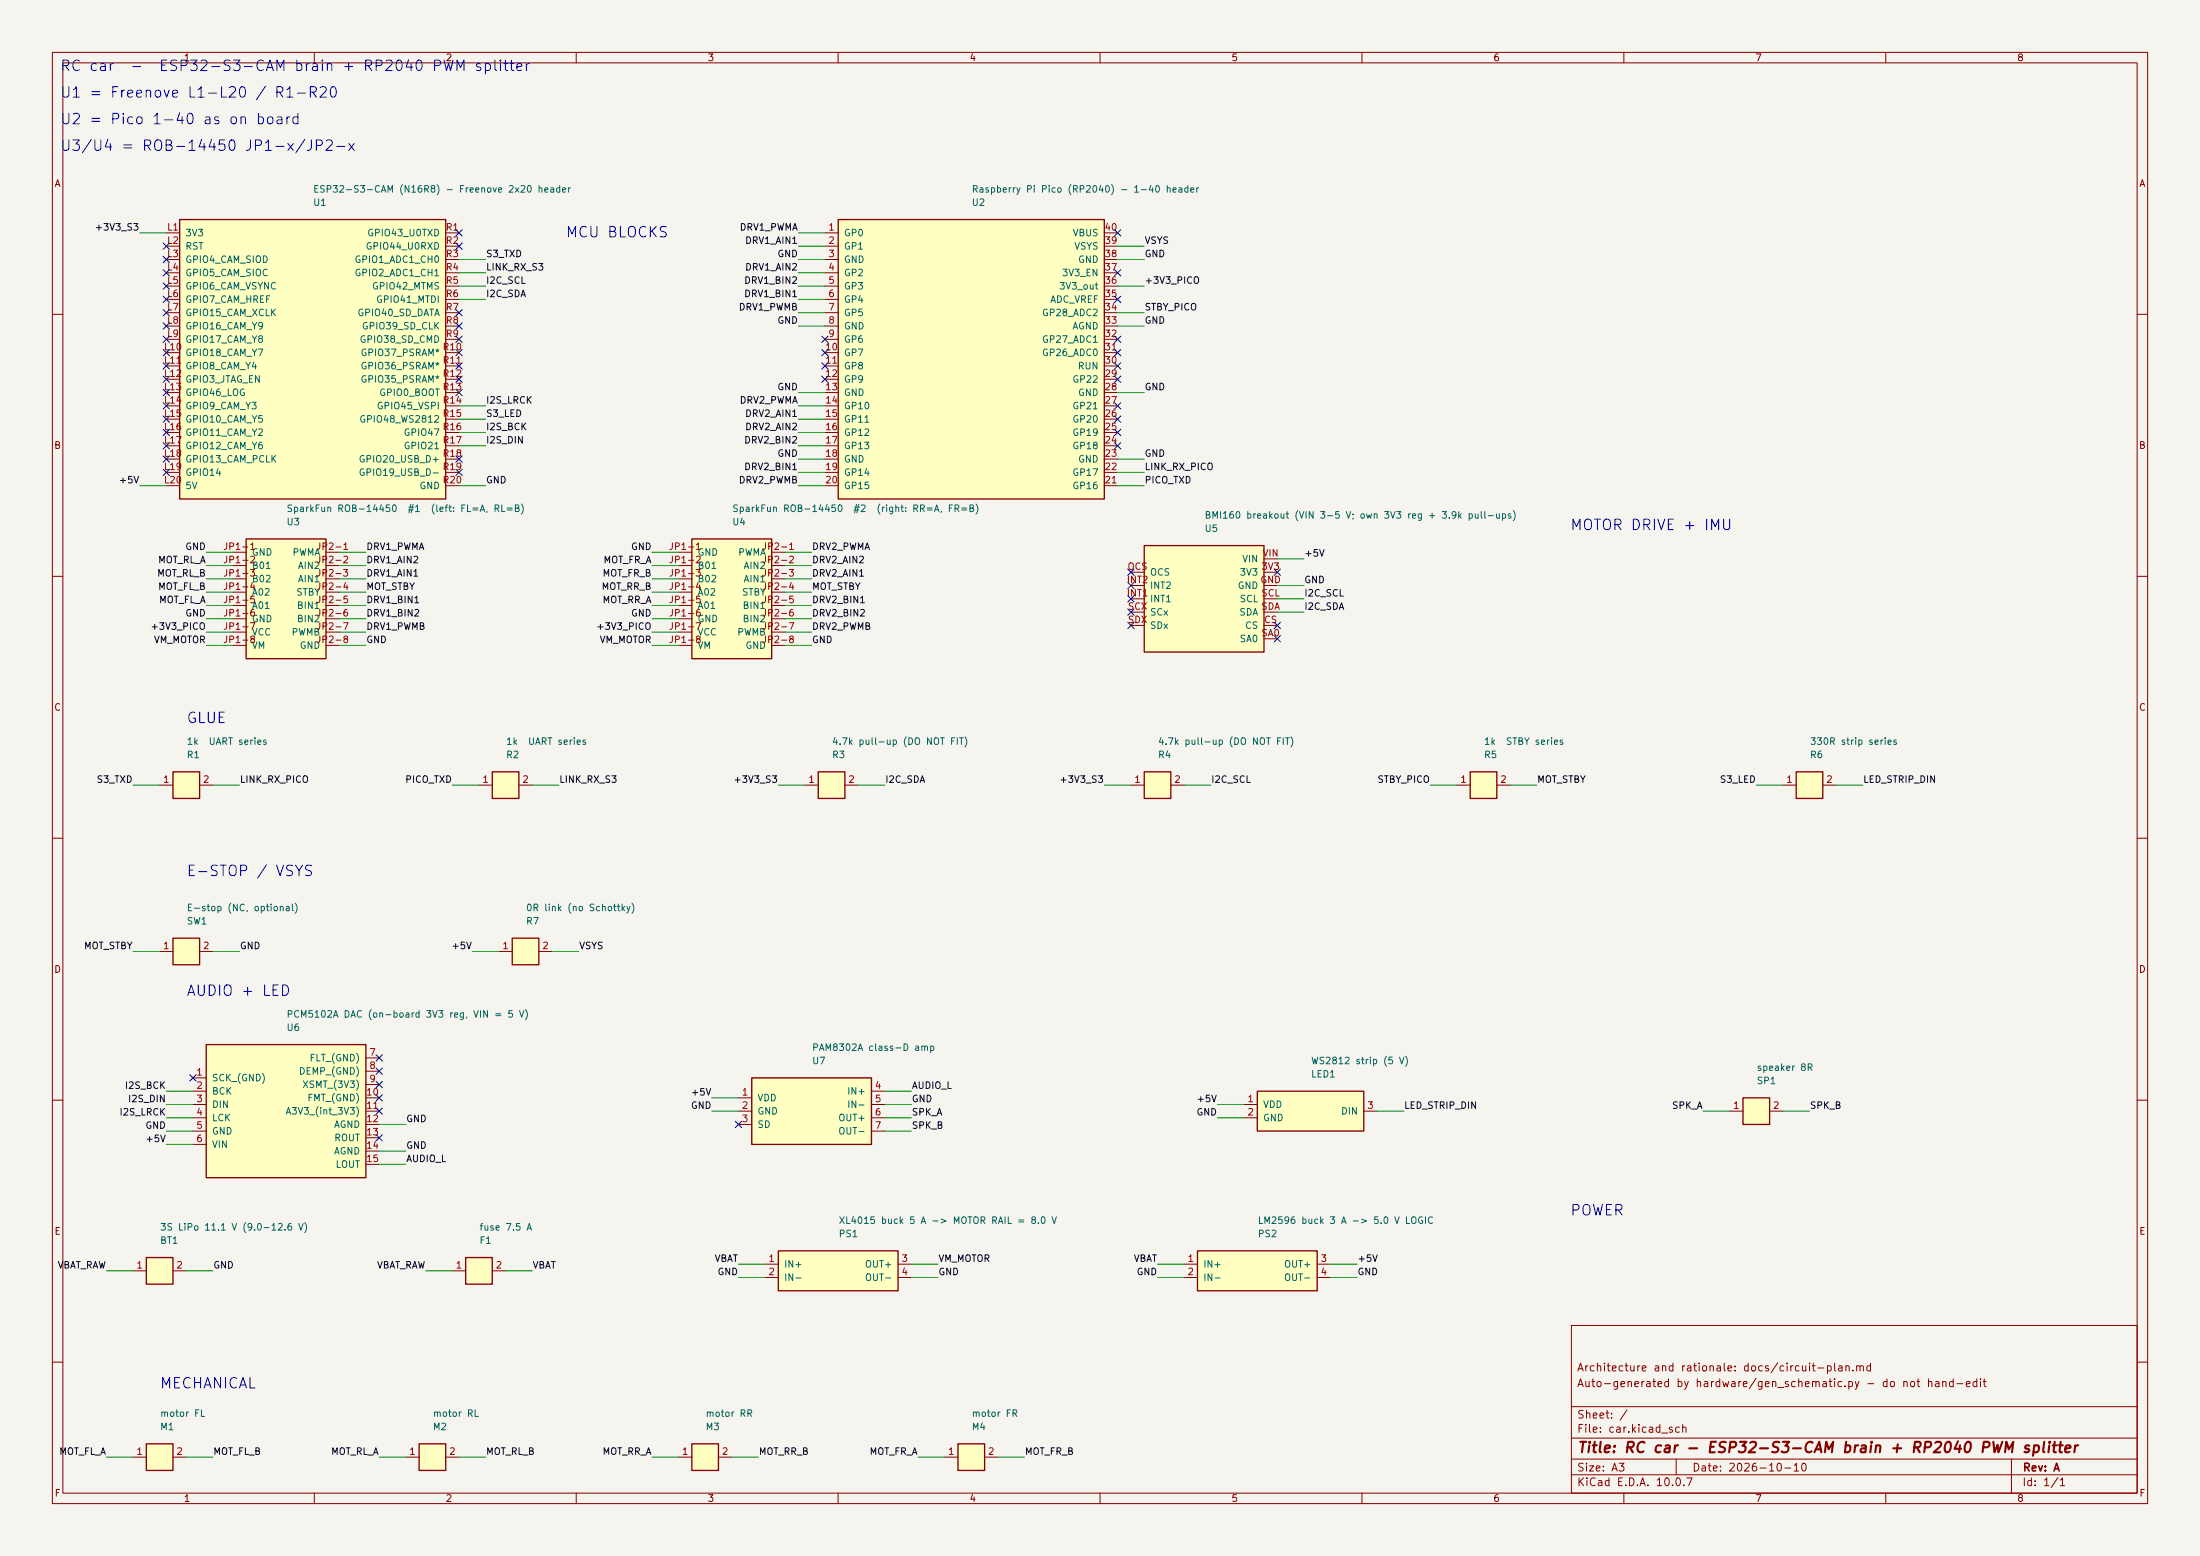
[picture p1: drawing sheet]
<svg xmlns="http://www.w3.org/2000/svg" width="420mm" height="297mm" viewBox="0 0 420 297" stroke-linecap="round" stroke-linejoin="round" font-family="sans-serif">
<path d="M0 0h420v297h-420z" fill="#f5f4ef" stroke="#f5f4ef" stroke-width=".19"/>
<g fill="none" stroke="#840000" stroke-width=".19">
<path d="M10 10h400v277h-400zM12 12h396v273h-396zM60 10v2M110 10v2M160 10v2M210 10v2M260 10v2M310 10v2M360 10v2M10 60h2M408 60h2M10 110h2"/>
<path d="M408 110h2M10 160h2M408 160h2M10 210h2M408 210h2M300 253h108v32h-108zM10 260h2M300 278.5h108M300 274.5h108M300 268.5h108M320 278.5v3M384 278.5v6.5"/>
<path d="M408 260h2M60 285v2M110 285v2M160 285v2M210 285v2M260 285v2M300 281.5h108M310 285v2M360 285v2"/>
</g>
<path d="M80 275.6h5.1v5.1h-5.1z" fill="#ffffc2"/>
<path d="M80 275.6h5.1v5.1h-5.1z" fill="none" stroke="#840000" stroke-width=".25"/>
<path d="M77.5 278.1h2.5M85.1 278.1h2.5" fill="none" stroke="#840000" stroke-width=".19"/>
<path d="M39.4 199.4h30.4v25.4h-30.4z" fill="#ffffc2"/>
<path d="M39.4 199.4h30.4v25.4h-30.4z" fill="none" stroke="#840000" stroke-width=".25"/>
<g fill="none" stroke="#840000" stroke-width=".19">
<path d="M36.8 205.7h2.6M36.8 208.3h2.6M36.8 210.8h2.6M36.8 213.4h2.6M36.8 215.9h2.6M36.8 218.4h2.6M69.8 201.9h2.6M69.8 204.5h2.6M69.8 207h2.6M69.8 209.6h2.6M69.8 212.1h2.6M69.8 214.6h2.6"/>
<path d="M69.8 217.2h2.6M69.8 219.7h2.6M69.8 222.2h2.6"/>
</g>
<path d="M143.5 205.7h22.9v12.7h-22.9z" fill="#ffffc2"/>
<path d="M143.5 205.7h22.9v12.7h-22.9z" fill="none" stroke="#840000" stroke-width=".25"/>
<path d="M141 209.6h2.5M141 212.1h2.5M141 214.6h2.5M166.4 208.3h2.5M166.4 210.8h2.5M166.4 213.4h2.5M166.4 215.9h2.5" fill="none" stroke="#840000" stroke-width=".19"/>
<path d="M97.8 179.1h5.1v5.1h-5.1z" fill="#ffffc2"/>
<path d="M97.8 179.1h5.1v5.1h-5.1z" fill="none" stroke="#840000" stroke-width=".25"/>
<path d="M95.2 181.6h2.6M102.9 181.6h2.5" fill="none" stroke="#840000" stroke-width=".19"/>
<path d="M156.2 147.3h5.1v5.1h-5.1z" fill="#ffffc2"/>
<path d="M156.2 147.3h5.1v5.1h-5.1z" fill="none" stroke="#840000" stroke-width=".25"/>
<path d="M153.7 149.9h2.5M161.3 149.9h2.5" fill="none" stroke="#840000" stroke-width=".19"/>
<path d="M94 147.3h5.1v5.1h-5.1z" fill="#ffffc2"/>
<path d="M94 147.3h5.1v5.1h-5.1z" fill="none" stroke="#840000" stroke-width=".25"/>
<path d="M91.4 149.9h2.6M99.1 149.9h2.5" fill="none" stroke="#840000" stroke-width=".19"/>
<path d="M33 147.3h5.1v5.1h-5.1z" fill="#ffffc2"/>
<path d="M33 147.3h5.1v5.1h-5.1z" fill="none" stroke="#840000" stroke-width=".25"/>
<path d="M30.5 149.9h2.5M38.1 149.9h2.5" fill="none" stroke="#840000" stroke-width=".19"/>
<path d="M33 179.1h5.1v5.1h-5.1z" fill="#ffffc2"/>
<path d="M33 179.1h5.1v5.1h-5.1z" fill="none" stroke="#840000" stroke-width=".25"/>
<path d="M30.5 181.6h2.5M38.1 181.6h2.5" fill="none" stroke="#840000" stroke-width=".19"/>
<path d="M88.9 240h5.1v5.1h-5.1z" fill="#ffffc2"/>
<path d="M88.9 240h5.1v5.1h-5.1z" fill="none" stroke="#840000" stroke-width=".25"/>
<path d="M86.4 242.6h2.5M94 242.6h2.5" fill="none" stroke="#840000" stroke-width=".19"/>
<path d="M34.3 41.9h50.8v53.4h-50.8z" fill="#ffffc2"/>
<path d="M34.3 41.9h50.8v53.4h-50.8z" fill="none" stroke="#840000" stroke-width=".25"/>
<g fill="none" stroke="#840000" stroke-width=".19">
<path d="M31.7 44.5h2.6M31.7 47h2.6M31.7 49.5h2.6M31.7 52.1h2.6M31.7 54.6h2.6M31.7 57.2h2.6M31.7 59.7h2.6M85.1 44.5h2.5M85.1 47h2.5M85.1 49.5h2.5M85.1 52.1h2.5M85.1 54.6h2.5"/>
<path d="M85.1 57.2h2.5M85.1 59.7h2.5M31.7 62.2h2.6M31.7 64.8h2.6M31.7 67.3h2.6M31.7 69.9h2.6M31.7 72.4h2.6M31.7 74.9h2.6M31.7 77.5h2.6M85.1 62.2h2.5M85.1 64.8h2.5M85.1 67.3h2.5"/>
<path d="M85.1 69.9h2.5M85.1 72.4h2.5M85.1 74.9h2.5M85.1 77.5h2.5M31.7 80h2.6M31.7 82.6h2.6M31.7 85.1h2.6M31.7 87.6h2.6M31.7 90.2h2.6M31.7 92.7h2.6M85.1 80h2.5M85.1 82.6h2.5"/>
<path d="M85.1 85.1h2.5M85.1 87.6h2.5M85.1 90.2h2.5M85.1 92.7h2.5"/>
</g>
<path d="M280.7 147.3h5v5.1h-5z" fill="#ffffc2"/>
<path d="M280.7 147.3h5v5.1h-5z" fill="none" stroke="#840000" stroke-width=".25"/>
<path d="M278.1 149.9h2.6M285.7 149.9h2.6" fill="none" stroke="#840000" stroke-width=".19"/>
<path d="M132.1 275.6h5.1v5.1h-5.1z" fill="#ffffc2"/>
<path d="M132.1 275.6h5.1v5.1h-5.1z" fill="none" stroke="#840000" stroke-width=".25"/>
<path d="M129.5 278.1h2.6M137.2 278.1h2.5" fill="none" stroke="#840000" stroke-width=".19"/>
<path d="M132.1 102.9h15.2v22.8h-15.2z" fill="#ffffc2"/>
<path d="M132.1 102.9h15.2v22.8h-15.2z" fill="none" stroke="#840000" stroke-width=".25"/>
<g fill="none" stroke="#840000" stroke-width=".19">
<path d="M129.5 105.4h2.6M129.5 108h2.6M129.5 110.5h2.6M129.5 113h2.6M129.5 115.6h2.6M129.5 118.1h2.6M147.3 105.4h2.6M147.3 108h2.6M147.3 110.5h2.6M147.3 113h2.6M147.3 115.6h2.6M147.3 118.1h2.6"/>
<path d="M129.5 120.7h2.6M129.5 123.2h2.6M147.3 120.7h2.6M147.3 123.2h2.6"/>
</g>
<path d="M182.9 275.6h5.1v5.1h-5.1z" fill="#ffffc2"/>
<path d="M182.9 275.6h5.1v5.1h-5.1z" fill="none" stroke="#840000" stroke-width=".25"/>
<path d="M180.3 278.1h2.6M188 278.1h2.5" fill="none" stroke="#840000" stroke-width=".19"/>
<path d="M47 102.9h15.2v22.8h-15.2z" fill="#ffffc2"/>
<path d="M47 102.9h15.2v22.8h-15.2z" fill="none" stroke="#840000" stroke-width=".25"/>
<g fill="none" stroke="#840000" stroke-width=".19">
<path d="M44.4 105.4h2.6M44.4 108h2.6M44.4 110.5h2.6M44.4 113h2.6M44.4 115.6h2.6M44.4 118.1h2.6M62.2 105.4h2.6M62.2 108h2.6M62.2 110.5h2.6M62.2 113h2.6M62.2 115.6h2.6M62.2 118.1h2.6"/>
<path d="M44.4 120.7h2.6M44.4 123.2h2.6M62.2 120.7h2.6M62.2 123.2h2.6"/>
</g>
<path d="M160 41.9h50.8v53.4h-50.8z" fill="#ffffc2"/>
<path d="M160 41.9h50.8v53.4h-50.8z" fill="none" stroke="#840000" stroke-width=".25"/>
<g fill="none" stroke="#840000" stroke-width=".19">
<path d="M157.5 44.5h2.5M157.5 47h2.5M157.5 49.5h2.5M157.5 52.1h2.5M157.5 54.6h2.5M157.5 57.2h2.5M157.5 59.7h2.5M210.8 44.5h2.6M210.8 47h2.6M210.8 49.5h2.6M210.8 52.1h2.6M210.8 54.6h2.6"/>
<path d="M210.8 57.2h2.6M210.8 59.7h2.6M157.5 62.2h2.5M157.5 64.8h2.5M157.5 67.3h2.5M157.5 69.9h2.5M157.5 72.4h2.5M157.5 74.9h2.5M157.5 77.5h2.5M210.8 62.2h2.6M210.8 64.8h2.6M210.8 67.3h2.6"/>
<path d="M210.8 69.9h2.6M210.8 72.4h2.6M210.8 74.9h2.6M210.8 77.5h2.6M157.5 80h2.5M157.5 82.6h2.5M157.5 85.1h2.5M157.5 87.6h2.5M157.5 90.2h2.5M157.5 92.7h2.5M210.8 80h2.6M210.8 82.6h2.6"/>
<path d="M210.8 85.1h2.6M210.8 87.6h2.6M210.8 90.2h2.6M210.8 92.7h2.6"/>
</g>
<path d="M228.6 238.8h22.9v7.6h-22.9z" fill="#ffffc2"/>
<path d="M228.6 238.8h22.9v7.6h-22.9z" fill="none" stroke="#840000" stroke-width=".25"/>
<path d="M226.1 241.3h2.5M226.1 243.8h2.5M251.5 241.3h2.5M251.5 243.8h2.5" fill="none" stroke="#840000" stroke-width=".19"/>
<path d="M240 208.3h20.3v7.6h-20.3z" fill="#ffffc2"/>
<path d="M240 208.3h20.3v7.6h-20.3z" fill="none" stroke="#840000" stroke-width=".25"/>
<path d="M237.5 210.8h2.5M237.5 213.4h2.5M260.3 212.1h2.6" fill="none" stroke="#840000" stroke-width=".19"/>
<path d="M332.7 209.6h5.1v5h-5.1z" fill="#ffffc2"/>
<path d="M332.7 209.6h5.1v5h-5.1z" fill="none" stroke="#840000" stroke-width=".25"/>
<path d="M330.2 212.1h2.5M337.8 212.1h2.6" fill="none" stroke="#840000" stroke-width=".19"/>
<path d="M218.4 104.1h22.9v20.4h-22.9z" fill="#ffffc2"/>
<path d="M218.4 104.1h22.9v20.4h-22.9z" fill="none" stroke="#840000" stroke-width=".25"/>
<path d="M215.9 109.2h2.5M215.9 119.4h2.5M215.9 111.8h2.5M215.9 114.3h2.5M215.9 116.8h2.5M241.3 109.2h2.5M241.3 119.4h2.5M241.3 111.8h2.5M241.3 114.3h2.5M241.3 116.8h2.5M241.3 106.7h2.5M241.3 121.9h2.5" fill="none" stroke="#840000" stroke-width=".19"/>
<path d="M342.9 147.3h5.1v5.1h-5.1z" fill="#ffffc2"/>
<path d="M342.9 147.3h5.1v5.1h-5.1z" fill="none" stroke="#840000" stroke-width=".25"/>
<path d="M340.4 149.9h2.5M348 149.9h2.5" fill="none" stroke="#840000" stroke-width=".19"/>
<path d="M218.4 147.3h5.1v5.1h-5.1z" fill="#ffffc2"/>
<path d="M218.4 147.3h5.1v5.1h-5.1z" fill="none" stroke="#840000" stroke-width=".25"/>
<path d="M215.9 149.9h2.5M223.5 149.9h2.6" fill="none" stroke="#840000" stroke-width=".19"/>
<path d="M27.9 240h5.1v5.1h-5.1z" fill="#ffffc2"/>
<path d="M27.9 240h5.1v5.1h-5.1z" fill="none" stroke="#840000" stroke-width=".25"/>
<path d="M25.4 242.6h2.5M33 242.6h2.6" fill="none" stroke="#840000" stroke-width=".19"/>
<path d="M27.9 275.6h5.1v5.1h-5.1z" fill="#ffffc2"/>
<path d="M27.9 275.6h5.1v5.1h-5.1z" fill="none" stroke="#840000" stroke-width=".25"/>
<path d="M25.4 278.1h2.5M33 278.1h2.6" fill="none" stroke="#840000" stroke-width=".19"/>
<path d="M148.6 238.8h22.8v7.6h-22.8z" fill="#ffffc2"/>
<path d="M148.6 238.8h22.8v7.6h-22.8z" fill="none" stroke="#840000" stroke-width=".25"/>
<path d="M146 241.3h2.6M146 243.8h2.6M171.4 241.3h2.6M171.4 243.8h2.6" fill="none" stroke="#840000" stroke-width=".19"/>
<g fill="none" stroke="#009600" stroke-width=".19">
<path d="M26.7 44.5h5M87.6 54.6h5.1M87.6 52.1h5.1M87.6 49.5h5.1M87.6 57.2h5.1M152.4 54.6h5.1M152.4 59.7h5.1M152.4 52.1h5.1M152.4 49.5h5.1M152.4 57.2h5.1M152.4 47h5.1M152.4 44.5h5.1"/>
<path d="M213.4 54.6h5M213.4 59.7h5M213.4 49.5h5M213.4 47h5M87.6 77.5h5.1M152.4 62.2h5.1M152.4 74.9h5.1M152.4 77.5h5.1M213.4 62.2h5M213.4 74.9h5M26.7 92.7h5M87.6 85.1h5.1"/>
<path d="M87.6 92.7h5.1M87.6 82.6h5.1M87.6 80h5.1M152.4 90.2h5.1M152.4 85.1h5.1M152.4 92.7h5.1M152.4 87.6h5.1M152.4 82.6h5.1M152.4 80h5.1M213.4 90.2h5M213.4 92.7h5M213.4 87.6h5"/>
<path d="M39.4 113h5M39.4 115.6h5M39.4 118.1h5M39.4 105.4h5M39.4 108h5M39.4 110.5h5M64.8 113h5M64.8 115.6h5M64.8 118.1h5M64.8 105.4h5M64.8 108h5M64.8 110.5h5"/>
<path d="M124.5 113h5M124.5 115.6h5M124.5 118.1h5M124.5 105.4h5M124.5 108h5M124.5 110.5h5M149.9 113h5M149.9 115.6h5M149.9 118.1h5M149.9 105.4h5M149.9 108h5M149.9 110.5h5"/>
<path d="M243.8 111.8h5.1M243.8 114.3h5.1M243.8 116.8h5.1M243.8 106.7h5.1M39.4 123.2h5M39.4 120.7h5M64.8 123.2h5M64.8 120.7h5M124.5 123.2h5M124.5 120.7h5M149.9 123.2h5M149.9 120.7h5"/>
<path d="M25.4 149.9h5.1M40.6 149.9h5.1M86.4 149.9h5M101.6 149.9h5.1M148.6 149.9h5.1M163.8 149.9h5.1M210.8 149.9h5.1M226.1 149.9h5M273 149.9h5.1M288.3 149.9h5.1M335.3 149.9h5.1M350.5 149.9h5.1"/>
<path d="M25.4 181.6h5.1M40.6 181.6h5.1M90.2 181.6h5M105.4 181.6h5.1M31.7 213.4h5.1M31.7 210.8h5.1M31.7 208.3h5.1M31.7 215.9h5.1M31.7 218.4h5.1M72.4 214.6h5.1M72.4 219.7h5.1M135.9 212.1h5.1"/>
<path d="M135.9 209.6h5.1M168.9 213.4h5.1M168.9 210.8h5.1M168.9 208.3h5.1M168.9 215.9h5.1M232.4 213.4h5.1M232.4 210.8h5.1M262.9 212.1h5.1M325.1 212.1h5.1M340.4 212.1h5M72.4 222.2h5.1M20.3 242.6h5.1"/>
<path d="M35.6 242.6h5M81.3 242.6h5.1M96.5 242.6h5.1M141 241.3h5M141 243.8h5M174 241.3h5.1M174 243.8h5.1M221 241.3h5.1M221 243.8h5.1M254 241.3h5.1M254 243.8h5.1M20.3 278.1h5.1"/>
<path d="M35.6 278.1h5M72.4 278.1h5.1M87.6 278.1h5.1M124.5 278.1h5M139.7 278.1h5.1M175.3 278.1h5M190.5 278.1h5.1"/>
</g>
<g fill="none" stroke="#000084" stroke-width=".19">
<path d="M31.1 54l1.3 1.2M31.1 56.5l1.3 1.3M31.1 46.4l1.3 1.2M31.1 48.9l1.3 1.2M31.1 51.5l1.3 1.2M31.1 59.1l1.3 1.2M32.4 54l-1.3 1.2M32.4 56.5l-1.3 1.3M32.4 46.4l-1.3 1.2M32.4 48.9l-1.3 1.2M32.4 51.5l-1.3 1.2M32.4 59.1l-1.3 1.2"/>
<path d="M87 43.8l1.2 1.3M87 46.4l1.2 1.2M87 59.1l1.2 1.2M88.2 43.8l-1.2 1.3M88.2 46.4l-1.2 1.2M88.2 59.1l-1.2 1.2M212.8 56.5l1.2 1.3M212.8 51.5l1.2 1.2M212.8 43.8l1.2 1.3M214 56.5l-1.2 1.3M214 51.5l-1.2 1.2M214 43.8l-1.2 1.3"/>
<path d="M31.1 79.4l1.3 1.2M31.1 61.6l1.3 1.2M31.1 64.2l1.3 1.2M31.1 66.7l1.3 1.2M31.1 69.2l1.3 1.3M31.1 71.8l1.3 1.2M31.1 74.3l1.3 1.2M31.1 76.9l1.3 1.2M32.4 79.4l-1.3 1.2M32.4 61.6l-1.3 1.2M32.4 64.2l-1.3 1.2M32.4 66.7l-1.3 1.2"/>
<path d="M32.4 69.2l-1.3 1.3M32.4 71.8l-1.3 1.2M32.4 74.3l-1.3 1.2M32.4 76.9l-1.3 1.2M87 74.3l1.2 1.2M87 71.8l1.2 1.2M87 69.2l1.2 1.3M87 66.7l1.2 1.2M87 64.2l1.2 1.2M87 61.6l1.2 1.2M88.2 74.3l-1.2 1.2M88.2 71.8l-1.2 1.2"/>
<path d="M88.2 69.2l-1.2 1.3M88.2 66.7l-1.2 1.2M88.2 64.2l-1.2 1.2M88.2 61.6l-1.2 1.2M156.9 66.7l1.2 1.2M156.9 64.2l1.2 1.2M156.9 69.2l1.2 1.3M156.9 71.8l1.2 1.2M158.1 66.7l-1.2 1.2M158.1 64.2l-1.2 1.2M158.1 69.2l-1.2 1.3M158.1 71.8l-1.2 1.2"/>
<path d="M212.8 69.2l1.2 1.3M212.8 66.7l1.2 1.2M212.8 64.2l1.2 1.2M212.8 71.8l1.2 1.2M212.8 76.9l1.2 1.2M212.8 79.4l1.2 1.2M214 69.2l-1.2 1.3M214 66.7l-1.2 1.2M214 64.2l-1.2 1.2M214 71.8l-1.2 1.2M214 76.9l-1.2 1.2M214 79.4l-1.2 1.2"/>
<path d="M31.1 87l1.3 1.2M31.1 81.9l1.3 1.3M31.1 84.5l1.3 1.2M31.1 89.6l1.3 1.2M32.4 87l-1.3 1.2M32.4 81.9l-1.3 1.3M32.4 84.5l-1.3 1.2M32.4 89.6l-1.3 1.2M87 87l1.2 1.2M87 89.6l1.2 1.2M88.2 87l-1.2 1.2M88.2 89.6l-1.2 1.2"/>
<path d="M212.8 81.9l1.2 1.3M212.8 84.5l1.2 1.2M214 81.9l-1.2 1.3M214 84.5l-1.2 1.2M215.3 111.2l1.2 1.2M215.3 113.7l1.2 1.2M215.3 116.2l1.2 1.2M215.3 118.8l1.2 1.2M215.3 108.6l1.2 1.2M216.5 111.2l-1.2 1.2M216.5 113.7l-1.2 1.2M216.5 116.2l-1.2 1.2"/>
<path d="M216.5 118.8l-1.2 1.2M216.5 108.6l-1.2 1.2M243.2 118.8l1.2 1.2M243.2 108.6l1.2 1.2M244.4 118.8l-1.2 1.2M244.4 108.6l-1.2 1.2M243.2 121.3l1.2 1.2M244.4 121.3l-1.2 1.2M36.2 205.1l1.2 1.2M37.4 205.1l-1.2 1.2M71.8 216.6l1.2 1.2M71.8 208.9l1.2 1.3"/>
<path d="M71.8 206.4l1.2 1.2M71.8 203.9l1.2 1.2M71.8 201.3l1.2 1.2M71.8 211.5l1.2 1.2M73 216.6l-1.2 1.2M73 208.9l-1.2 1.3M73 206.4l-1.2 1.2M73 203.9l-1.2 1.2M73 201.3l-1.2 1.2M73 211.5l-1.2 1.2M140.4 214l1.2 1.2M141.6 214l-1.2 1.2"/>
</g>
<g font-size="2" fill="#0000c2">
<text x="11.3" y="14.1">RC car</text>
<text x="24.7" y="14.1">-</text>
<text x="30.2" y="14.1">ESP32-S3-CAM brain + RP2040 PWM splitter</text>
<text x="11.3" y="19.2">U1 = Freenove L1-L20 / R1-R20</text>
<text x="11.3" y="29.3">U3/U4 = ROB-14450 JP1-x/JP2-x</text>
<text x="11.3" y="24.2">U2 = Pico 1-40 as on board</text>
<text x="107.9" y="45.8">MCU BLOCKS</text>
<text x="299.6" y="101.7">MOTOR DRIVE + IMU</text>
<text x="35.5" y="138.5">GLUE</text>
<text x="35.5" y="167.7">E-STOP / VSYS</text>
<text x="35.5" y="190.6">AUDIO + LED</text>
<text x="299.6" y="232.5">POWER</text>
<text x="30.4" y="265.5">MECHANICAL</text>
</g>
<text font-size="2" fill="#840000" x="301" y="277.8">Title: RC car - ESP32-S3-CAM brain + RP2040 PWM splitter</text>
<g font-size="1.5" fill="#840000">
<text x="300.9" y="262.1">Architecture and rationale: docs/circuit-plan.md</text>
<text x="300.9" y="265.1">Auto-generated by hardware/gen_schematic.py - do not hand-edit</text>
<text x="300.9" y="273.8">File: car.kicad_sch</text>
<text x="300.9" y="271.1">Sheet: /</text>
<text x="300.9" y="281.2">Size: A3</text>
<text x="322.9" y="281.2">Date: 2026-10-10</text>
<text x="386" y="281.2">Rev: A</text>
<text x="300.9" y="284">KiCad E.D.A. 10.0.7</text>
<text x="385.9" y="284">Id: 1/1</text>
</g>
<g font-size="1.3" fill="#840000">
<text x="35" y="12">1</text>
<text x="85" y="12">2</text>
<text x="135" y="12">3</text>
<text x="185" y="12">4</text>
<text x="235" y="12">5</text>
<text x="285" y="12">6</text>
<text x="335" y="12">7</text>
<text x="385" y="12">8</text>
<text x="10.3" y="36">A</text>
<text x="408.3" y="36">A</text>
<text x="10.2" y="86">B</text>
<text x="408.2" y="86">B</text>
<text x="10.2" y="136">C</text>
<text x="408.2" y="136">C</text>
<text x="10.2" y="186">D</text>
<text x="408.2" y="186">D</text>
<text x="10.3" y="236">E</text>
<text x="408.3" y="236">E</text>
<text x="10.3" y="286">F</text>
<text x="35" y="287">1</text>
<text x="85" y="287">2</text>
<text x="135" y="287">3</text>
<text x="185" y="287">4</text>
<text x="235" y="287">5</text>
<text x="285" y="287">6</text>
<text x="335" y="287">7</text>
<text x="385" y="287">8</text>
<text x="408.3" y="286">F</text>
</g>
<g font-size="1.3" fill="#006464">
<text x="59.7" y="39.6">U1</text>
<text x="59.7" y="37.1">ESP32-S3-CAM (N16R8) - Freenove 2x20 header</text>
<text x="185.4" y="39.6">U2</text>
<text x="185.4" y="37.1">Raspberry Pi Pico (RP2040) - 1-40 header</text>
<text x="35.3" y="45.4">3V3</text>
<text x="35.3" y="48">RST</text>
<text x="69.7" y="48">GPIO44_U0RXD</text>
<text x="70" y="45.4">GPIO43_U0TXD</text>
<text x="161" y="45.4">GP0</text>
<text x="161" y="48">GP1</text>
<text x="204.7" y="45.4">VBUS</text>
<text x="205" y="48">VSYS</text>
<text x="35.3" y="50.5">GPIO4_CAM_SIOD</text>
<text x="35.3" y="53">GPIO5_CAM_SIOC</text>
<text x="67.6" y="50.5">GPIO1_ADC1_CH0</text>
<text x="67.6" y="53">GPIO2_ADC1_CH1</text>
<text x="161" y="50.5">GND</text>
<text x="161" y="53">GP2</text>
<text x="202.6" y="53">3V3_EN</text>
<text x="205.7" y="50.5">GND</text>
<text x="35.3" y="55.6">GPIO6_CAM_VSYNC</text>
<text x="35.3" y="58.1">GPIO7_CAM_HREF</text>
<text x="70.9" y="55.6">GPIO42_MTMS</text>
<text x="71.7" y="58.1">GPIO41_MTDI</text>
<text x="161" y="55.6">GP3</text>
<text x="161" y="58.1">GP4</text>
<text x="200.4" y="58.1">ADC_VREF</text>
<text x="202.1" y="55.6">3V3_out</text>
<text x="35.3" y="60.7">GPIO15_CAM_XCLK</text>
<text x="35.3" y="63.2">GPIO16_CAM_Y9</text>
<text x="35.3" y="65.7">GPIO17_CAM_Y8</text>
<text x="68.1" y="60.7">GPIO40_SD_DATA</text>
<text x="68.5" y="65.7">GPIO38_SD_CMD</text>
<text x="69" y="63.2">GPIO39_SD_CLK</text>
<text x="161" y="60.7">GP5</text>
<text x="161" y="63.2">GND</text>
<text x="161" y="65.7">GP6</text>
<text x="198.8" y="65.7">GP27_ADC1</text>
<text x="198.8" y="60.7">GP28_ADC2</text>
<text x="204.6" y="63.2">AGND</text>
<text x="35.3" y="68.3">GPIO18_CAM_Y7</text>
<text x="35.3" y="70.8">GPIO8_CAM_Y4</text>
<text x="68.7" y="68.3">GPIO37_PSRAM*</text>
<text x="68.7" y="70.8">GPIO36_PSRAM*</text>
<text x="161" y="68.3">GP7</text>
<text x="161" y="70.8">GP8</text>
<text x="198.8" y="68.3">GP26_ADC0</text>
<text x="205.6" y="70.8">RUN</text>
<text x="35.3" y="73.4">GPIO3_JTAG_EN</text>
<text x="35.3" y="75.9">GPIO46_LOG</text>
<text x="68.7" y="73.4">GPIO35_PSRAM*</text>
<text x="72.3" y="75.9">GPIO0_BOOT</text>
<text x="161" y="73.4">GP9</text>
<text x="161" y="75.9">GND</text>
<text x="204.6" y="73.4">GP22</text>
<text x="205.7" y="75.9">GND</text>
<text x="35.3" y="78.4">GPIO9_CAM_Y3</text>
<text x="35.3" y="81">GPIO10_CAM_Y5</text>
<text x="35.3" y="83.5">GPIO11_CAM_Y2</text>
<text x="68.5" y="81">GPIO48_WS2812</text>
<text x="71.8" y="78.4">GPIO45_VSPI</text>
<text x="77" y="83.5">GPIO47</text>
<text x="161" y="78.4">GP10</text>
<text x="161" y="81">GP11</text>
<text x="161" y="83.5">GP12</text>
<text x="204.6" y="83.5">GP19</text>
<text x="204.6" y="81">GP20</text>
<text x="204.6" y="78.4">GP21</text>
<text x="35.3" y="86.1">GPIO12_CAM_Y6</text>
<text x="35.3" y="88.6">GPIO13_CAM_PCLK</text>
<text x="68.4" y="88.6">GPIO20_USB_D+</text>
<text x="77" y="86.1">GPIO21</text>
<text x="161" y="86.1">GP13</text>
<text x="161" y="88.6">GND</text>
<text x="204.6" y="86.1">GP18</text>
<text x="205.7" y="88.6">GND</text>
<text x="35.3" y="91.1">GPIO14</text>
<text x="35.3" y="93.7">5V</text>
<text x="68.4" y="91.1">GPIO19_USB_D-</text>
<text x="80" y="93.7">GND</text>
<text x="161" y="91.1">GP14</text>
<text x="161" y="93.7">GP15</text>
<text x="204.6" y="93.7">GP16</text>
<text x="204.6" y="91.1">GP17</text>
<text x="54.6" y="100.6">U3</text>
<text x="54.6" y="98">SparkFun ROB-14450</text>
<text x="77.7" y="98">#1</text>
<text x="82.1" y="98">(left: FL=A, RL=B)</text>
<text x="139.7" y="100.6">U4</text>
<text x="139.7" y="98">SparkFun ROB-14450</text>
<text x="162.8" y="98">#2</text>
<text x="167.2" y="98">(right: RR=A, FR=B)</text>
<text x="229.9" y="101.8">U5</text>
<text x="229.9" y="99.3">BMI160 breakout (VIN 3-5 V; own 3V3 reg + 3.9k pull-ups)</text>
<text x="48" y="106.4">GND</text>
<text x="55.7" y="106.4">PWMA</text>
<text x="133.1" y="106.4">GND</text>
<text x="140.8" y="106.4">PWMA</text>
<text x="237" y="107.6">VIN</text>
<text x="48" y="108.9">B01</text>
<text x="48" y="111.5">B02</text>
<text x="48" y="114">A02</text>
<text x="56.5" y="114">STBY</text>
<text x="56.8" y="108.9">AIN2</text>
<text x="56.8" y="111.5">AIN1</text>
<text x="133.1" y="108.9">B01</text>
<text x="133.1" y="111.5">B02</text>
<text x="133.1" y="114">A02</text>
<text x="141.5" y="114">STBY</text>
<text x="141.8" y="108.9">AIN2</text>
<text x="141.8" y="111.5">AIN1</text>
<text x="219.4" y="112.7">INT2</text>
<text x="219.4" y="110.2">OCS</text>
<text x="236.2" y="112.7">GND</text>
<text x="236.5" y="110.2">3V3</text>
<text x="48" y="116.5">A01</text>
<text x="48" y="119.1">GND</text>
<text x="56.6" y="116.5">BIN1</text>
<text x="56.6" y="119.1">BIN2</text>
<text x="133.1" y="116.5">A01</text>
<text x="133.1" y="119.1">GND</text>
<text x="141.7" y="116.5">BIN1</text>
<text x="141.7" y="119.1">BIN2</text>
<text x="219.4" y="115.3">INT1</text>
<text x="219.4" y="117.8">SCx</text>
<text x="236.5" y="117.8">SDA</text>
<text x="236.5" y="115.3">SCL</text>
<text x="48" y="121.6">VCC</text>
<text x="48" y="124.2">VM</text>
<text x="55.5" y="121.6">PWMB</text>
<text x="57.1" y="124.2">GND</text>
<text x="133.1" y="121.6">VCC</text>
<text x="133.1" y="124.2">VM</text>
<text x="140.6" y="121.6">PWMB</text>
<text x="142.2" y="124.2">GND</text>
<text x="219.4" y="120.3">SDx</text>
<text x="236.5" y="122.9">SA0</text>
<text x="237.6" y="120.3">CS</text>
<text x="35.5" y="142.5">1k</text>
<text x="39.7" y="142.5">UART series</text>
<text x="96.5" y="142.5">1k</text>
<text x="100.7" y="142.5">UART series</text>
<text x="158.7" y="142.5">4.7k pull-up (DO NOT FIT)</text>
<text x="221" y="142.5">4.7k pull-up (DO NOT FIT)</text>
<text x="283.2" y="142.5">1k</text>
<text x="287.4" y="142.5">STBY series</text>
<text x="345.4" y="142.5">330R strip series</text>
<text x="35.5" y="145">R1</text>
<text x="96.5" y="145">R2</text>
<text x="158.7" y="145">R3</text>
<text x="221" y="145">R4</text>
<text x="283.2" y="145">R5</text>
<text x="345.4" y="145">R6</text>
<text x="35.5" y="176.8">SW1</text>
<text x="35.5" y="174.2">E-stop (NC, optional)</text>
<text x="100.3" y="176.8">R7</text>
<text x="100.3" y="174.2">0R link (no Schottky)</text>
<text x="54.6" y="197.1">U6</text>
<text x="54.6" y="194.5">PCM5102A DAC (on-board 3V3 reg, VIN = 5 V)</text>
<text x="59" y="202.9">FLT_(GND)</text>
<text x="154.9" y="203.4">U7</text>
<text x="154.9" y="200.9">PAM8302A class-D amp</text>
<text x="250.2" y="203.4">WS2812 strip (5 V)</text>
<text x="40.4" y="206.7">SCK_(GND)</text>
<text x="40.4" y="209.2">BCK</text>
<text x="56.9" y="205.4">DEMP_(GND)</text>
<text x="57.6" y="208">XSMT_(3V3)</text>
<text x="161.6" y="209.2">IN+</text>
<text x="250.2" y="206">LED1</text>
<text x="335.3" y="207.2">SP1</text>
<text x="335.3" y="204.7">speaker 8R</text>
<text x="40.4" y="211.8">DIN</text>
<text x="40.4" y="214.3">LCK</text>
<text x="54.4" y="213.1">A3V3_(int_3V3)</text>
<text x="58.6" y="210.5">FMT_(GND)</text>
<text x="63.6" y="215.6">AGND</text>
<text x="144.5" y="210.5">VDD</text>
<text x="144.5" y="213.1">GND</text>
<text x="144.5" y="215.6">SD</text>
<text x="159.9" y="214.3">OUT+</text>
<text x="161.6" y="211.8">IN-</text>
<text x="241" y="211.8">VDD</text>
<text x="241" y="214.3">GND</text>
<text x="255.9" y="213.1">DIN</text>
<text x="40.4" y="216.9">GND</text>
<text x="40.4" y="219.4">VIN</text>
<text x="63.6" y="220.7">AGND</text>
<text x="63.7" y="218.1">ROUT</text>
<text x="159.9" y="216.9">OUT-</text>
<text x="64" y="223.2">LOUT</text>
<text x="160" y="233.9">XL4015 buck 5 A -&gt; MOTOR RAIL = 8.0 V</text>
<text x="240" y="233.9">LM2596 buck 3 A -&gt; 5.0 V LOGIC</text>
<text x="30.5" y="237.7">BT1</text>
<text x="30.5" y="235.2">3S LiPo 11.1 V (9.0-12.6 V)</text>
<text x="91.4" y="237.7">F1</text>
<text x="91.4" y="235.2">fuse 7.5 A</text>
<text x="160" y="236.5">PS1</text>
<text x="240" y="236.5">PS2</text>
<text x="149.6" y="242.3">IN+</text>
<text x="149.6" y="244.8">IN-</text>
<text x="165" y="242.3">OUT+</text>
<text x="165" y="244.8">OUT-</text>
<text x="229.6" y="242.3">IN+</text>
<text x="229.6" y="244.8">IN-</text>
<text x="245" y="242.3">OUT+</text>
<text x="245" y="244.8">OUT-</text>
<text x="30.5" y="273.3">M1</text>
<text x="30.5" y="270.7">motor FL</text>
<text x="82.5" y="273.3">M2</text>
<text x="82.5" y="270.7">motor RL</text>
<text x="134.6" y="273.3">M3</text>
<text x="134.6" y="270.7">motor RR</text>
<text x="185.4" y="273.3">M4</text>
<text x="185.4" y="270.7">motor FR</text>
</g>
<g font-size="1.3" fill="#0f0f0f">
<text x="18" y="44.3">+3V3_S3</text>
<text x="141.1" y="44.3">DRV1_PWMA</text>
<text x="142.1" y="46.9">DRV1_AIN1</text>
<text x="218.4" y="46.9">VSYS</text>
<text x="92.7" y="51.9">LINK_RX_S3</text>
<text x="92.7" y="49.4">S3_TXD</text>
<text x="142.1" y="51.9">DRV1_AIN2</text>
<text x="148.3" y="49.4">GND</text>
<text x="218.4" y="49.4">GND</text>
<text x="92.7" y="54.5">I2C_SCL</text>
<text x="92.7" y="57">I2C_SDA</text>
<text x="140.9" y="59.6">DRV1_PWMB</text>
<text x="142" y="54.5">DRV1_BIN2</text>
<text x="142" y="57">DRV1_BIN1</text>
<text x="218.4" y="54.5">+3V3_PICO</text>
<text x="218.4" y="59.6">STBY_PICO</text>
<text x="148.3" y="62.1">GND</text>
<text x="218.4" y="62.1">GND</text>
<text x="92.7" y="77.3">I2S_LRCK</text>
<text x="141.1" y="77.3">DRV2_PWMA</text>
<text x="148.3" y="74.8">GND</text>
<text x="218.4" y="74.8">GND</text>
<text x="92.7" y="82.4">I2S_BCK</text>
<text x="92.7" y="79.9">S3_LED</text>
<text x="142.1" y="79.9">DRV2_AIN1</text>
<text x="142.1" y="82.4">DRV2_AIN2</text>
<text x="92.7" y="85">I2S_DIN</text>
<text x="142" y="85">DRV2_BIN2</text>
<text x="148.3" y="87.5">GND</text>
<text x="218.4" y="87.5">GND</text>
<text x="22.6" y="92.6">+5V</text>
<text x="92.7" y="92.6">GND</text>
<text x="140.9" y="92.6">DRV2_PWMB</text>
<text x="142" y="90">DRV2_BIN1</text>
<text x="218.4" y="90">LINK_RX_PICO</text>
<text x="218.4" y="92.6">PICO_TXD</text>
<text x="30.1" y="107.8">MOT_RL_A</text>
<text x="35.3" y="105.3">GND</text>
<text x="69.8" y="107.8">DRV1_AIN2</text>
<text x="69.8" y="105.3">DRV1_PWMA</text>
<text x="115.1" y="107.8">MOT_FR_A</text>
<text x="120.4" y="105.3">GND</text>
<text x="154.9" y="105.3">DRV2_PWMA</text>
<text x="154.9" y="107.8">DRV2_AIN2</text>
<text x="248.9" y="106.6">+5V</text>
<text x="29.9" y="110.4">MOT_RL_B</text>
<text x="30.1" y="112.9">MOT_FL_B</text>
<text x="69.8" y="112.9">MOT_STBY</text>
<text x="69.8" y="110.4">DRV1_AIN1</text>
<text x="114.7" y="112.9">MOT_RR_B</text>
<text x="114.9" y="110.4">MOT_FR_B</text>
<text x="154.9" y="110.4">DRV2_AIN1</text>
<text x="154.9" y="112.9">MOT_STBY</text>
<text x="248.9" y="111.6">GND</text>
<text x="30.3" y="115.4">MOT_FL_A</text>
<text x="35.3" y="118">GND</text>
<text x="69.8" y="115.4">DRV1_BIN1</text>
<text x="69.8" y="118">DRV1_BIN2</text>
<text x="114.9" y="115.4">MOT_RR_A</text>
<text x="120.4" y="118">GND</text>
<text x="154.9" y="118">DRV2_BIN2</text>
<text x="154.9" y="115.4">DRV2_BIN1</text>
<text x="248.9" y="114.2">I2C_SCL</text>
<text x="248.9" y="116.7">I2C_SDA</text>
<text x="28.6" y="120.5">+3V3_PICO</text>
<text x="29.3" y="123.1">VM_MOTOR</text>
<text x="69.8" y="123.1">GND</text>
<text x="69.8" y="120.5">DRV1_PWMB</text>
<text x="113.7" y="120.5">+3V3_PICO</text>
<text x="114.4" y="123.1">VM_MOTOR</text>
<text x="154.9" y="120.5">DRV2_PWMB</text>
<text x="154.9" y="123.1">GND</text>
<text x="18.3" y="149.7">S3_TXD</text>
<text x="45.7" y="149.7">LINK_RX_PICO</text>
<text x="77.2" y="149.7">PICO_TXD</text>
<text x="106.7" y="149.7">LINK_RX_S3</text>
<text x="139.9" y="149.7">+3V3_S3</text>
<text x="168.9" y="149.7">I2C_SDA</text>
<text x="202.1" y="149.7">+3V3_S3</text>
<text x="231.1" y="149.7">I2C_SCL</text>
<text x="262.8" y="149.7">STBY_PICO</text>
<text x="293.3" y="149.7">MOT_STBY</text>
<text x="328.2" y="149.7">S3_LED</text>
<text x="355.6" y="149.7">LED_STRIP_DIN</text>
<text x="15.9" y="181.5">MOT_STBY</text>
<text x="45.7" y="181.5">GND</text>
<text x="86.1" y="181.5">+5V</text>
<text x="110.5" y="181.5">VSYS</text>
<text x="23.7" y="208.2">I2S_BCK</text>
<text x="131.8" y="209.4">+5V</text>
<text x="174" y="208.2">AUDIO_L</text>
<text x="22.7" y="213.2">I2S_LRCK</text>
<text x="24.3" y="210.7">I2S_DIN</text>
<text x="27.7" y="215.8">GND</text>
<text x="77.4" y="214.5">GND</text>
<text x="131.8" y="212">GND</text>
<text x="174" y="213.2">SPK_A</text>
<text x="174" y="210.7">GND</text>
<text x="174" y="215.8">SPK_B</text>
<text x="228.3" y="213.2">GND</text>
<text x="228.3" y="210.7">+5V</text>
<text x="267.9" y="212">LED_STRIP_DIN</text>
<text x="319.1" y="212">SPK_A</text>
<text x="345.4" y="212">SPK_B</text>
<text x="27.7" y="218.3">+5V</text>
<text x="77.4" y="219.6">GND</text>
<text x="77.4" y="222.1">AUDIO_L</text>
<text x="10.9" y="242.4">VBAT_RAW</text>
<text x="40.6" y="242.4">GND</text>
<text x="71.9" y="242.4">VBAT_RAW</text>
<text x="101.6" y="242.4">VBAT</text>
<text x="136.3" y="241.2">VBAT</text>
<text x="136.9" y="243.7">GND</text>
<text x="179" y="243.7">GND</text>
<text x="179" y="241.2">VM_MOTOR</text>
<text x="216.3" y="241.2">VBAT</text>
<text x="216.9" y="243.7">GND</text>
<text x="259.1" y="243.7">GND</text>
<text x="259.1" y="241.2">+5V</text>
<text x="11.2" y="278">MOT_FL_A</text>
<text x="40.6" y="278">MOT_FL_B</text>
<text x="63.1" y="278">MOT_RL_A</text>
<text x="92.7" y="278">MOT_RL_B</text>
<text x="114.9" y="278">MOT_RR_A</text>
<text x="144.8" y="278">MOT_RR_B</text>
<text x="165.9" y="278">MOT_FR_A</text>
<text x="195.6" y="278">MOT_FR_B</text>
</g>
<g font-size="1.3" fill="#a90000">
<text x="31.8" y="44.3">L1</text>
<text x="31.8" y="46.9">L2</text>
<text x="85" y="44.3">R1</text>
<text x="85" y="46.9">R2</text>
<text x="158" y="44.3">1</text>
<text x="158" y="46.9">2</text>
<text x="210.8" y="46.9">39</text>
<text x="210.8" y="44.3">40</text>
<text x="31.8" y="49.4">L3</text>
<text x="31.8" y="51.9">L4</text>
<text x="85" y="49.4">R3</text>
<text x="85" y="51.9">R4</text>
<text x="158" y="49.4">3</text>
<text x="158" y="51.9">4</text>
<text x="210.8" y="51.9">37</text>
<text x="210.8" y="49.4">38</text>
<text x="31.8" y="54.5">L5</text>
<text x="31.8" y="57">L6</text>
<text x="31.8" y="59.6">L7</text>
<text x="85" y="54.5">R5</text>
<text x="85" y="57">R6</text>
<text x="85" y="59.6">R7</text>
<text x="158" y="54.5">5</text>
<text x="158" y="57">6</text>
<text x="158" y="59.6">7</text>
<text x="210.8" y="59.6">34</text>
<text x="210.8" y="57">35</text>
<text x="210.8" y="54.5">36</text>
<text x="31.8" y="62.1">L8</text>
<text x="31.8" y="64.6">L9</text>
<text x="85" y="62.1">R8</text>
<text x="85" y="64.6">R9</text>
<text x="158" y="62.1">8</text>
<text x="158" y="64.6">9</text>
<text x="210.8" y="64.6">32</text>
<text x="210.8" y="62.1">33</text>
<text x="31.2" y="67.2">L10</text>
<text x="31.2" y="69.7">L11</text>
<text x="84.4" y="67.2">R10</text>
<text x="84.4" y="69.7">R11</text>
<text x="157.4" y="67.2">10</text>
<text x="157.4" y="69.7">11</text>
<text x="210.8" y="69.7">30</text>
<text x="210.8" y="67.2">31</text>
<text x="31.2" y="72.3">L12</text>
<text x="31.2" y="74.8">L13</text>
<text x="31.2" y="77.3">L14</text>
<text x="84.4" y="72.3">R12</text>
<text x="84.4" y="74.8">R13</text>
<text x="84.4" y="77.3">R14</text>
<text x="157.4" y="72.3">12</text>
<text x="157.4" y="74.8">13</text>
<text x="157.4" y="77.3">14</text>
<text x="210.8" y="77.3">27</text>
<text x="210.8" y="74.8">28</text>
<text x="210.8" y="72.3">29</text>
<text x="31.2" y="79.9">L15</text>
<text x="31.2" y="82.4">L16</text>
<text x="84.4" y="79.9">R15</text>
<text x="84.4" y="82.4">R16</text>
<text x="157.4" y="79.9">15</text>
<text x="157.4" y="82.4">16</text>
<text x="210.8" y="82.4">25</text>
<text x="210.8" y="79.9">26</text>
<text x="31.2" y="85">L17</text>
<text x="31.2" y="87.5">L18</text>
<text x="84.4" y="85">R17</text>
<text x="84.4" y="87.5">R18</text>
<text x="157.4" y="85">17</text>
<text x="157.4" y="87.5">18</text>
<text x="210.8" y="87.5">23</text>
<text x="210.8" y="85">24</text>
<text x="31.2" y="90">L19</text>
<text x="31.2" y="92.6">L20</text>
<text x="84.4" y="90">R19</text>
<text x="84.4" y="92.6">R20</text>
<text x="157.4" y="90">19</text>
<text x="157.4" y="92.6">20</text>
<text x="210.8" y="92.6">21</text>
<text x="210.8" y="90">22</text>
<text x="42.5" y="105.3">JP1-1</text>
<text x="42.5" y="107.8">JP1-2</text>
<text x="60.3" y="105.3">JP2-1</text>
<text x="60.3" y="107.8">JP2-2</text>
<text x="127.6" y="105.3">JP1-1</text>
<text x="127.6" y="107.8">JP1-2</text>
<text x="145.3" y="105.3">JP2-1</text>
<text x="145.3" y="107.8">JP2-2</text>
<text x="240.9" y="106.5">VIN</text>
<text x="42.5" y="110.4">JP1-3</text>
<text x="42.5" y="112.9">JP1-4</text>
<text x="60.3" y="110.4">JP2-3</text>
<text x="60.3" y="112.9">JP2-4</text>
<text x="127.6" y="110.4">JP1-3</text>
<text x="127.6" y="112.9">JP1-4</text>
<text x="145.3" y="110.4">JP2-3</text>
<text x="145.3" y="112.9">JP2-4</text>
<text x="215" y="111.6">INT2</text>
<text x="215.1" y="109.1">OCS</text>
<text x="240.5" y="111.6">GND</text>
<text x="240.7" y="109.1">3V3</text>
<text x="42.5" y="115.4">JP1-5</text>
<text x="42.5" y="118">JP1-6</text>
<text x="60.3" y="115.4">JP2-5</text>
<text x="60.3" y="118">JP2-6</text>
<text x="127.6" y="115.4">JP1-5</text>
<text x="127.6" y="118">JP1-6</text>
<text x="145.3" y="115.4">JP2-5</text>
<text x="145.3" y="118">JP2-6</text>
<text x="215" y="114.2">INT1</text>
<text x="215.2" y="116.7">SCX</text>
<text x="215.2" y="119.2">SDX</text>
<text x="240.7" y="116.7">SDA</text>
<text x="240.7" y="114.2">SCL</text>
<text x="241.2" y="119.2">CS</text>
<text x="42.5" y="120.5">JP1-7</text>
<text x="42.5" y="123.1">JP1-8</text>
<text x="60.3" y="120.5">JP2-7</text>
<text x="60.3" y="123.1">JP2-8</text>
<text x="127.6" y="120.5">JP1-7</text>
<text x="127.6" y="123.1">JP1-8</text>
<text x="145.3" y="120.5">JP2-7</text>
<text x="145.3" y="123.1">JP2-8</text>
<text x="240.7" y="121.8">SA0</text>
<text x="31" y="149.7">1</text>
<text x="38.6" y="149.7">2</text>
<text x="92" y="149.7">1</text>
<text x="99.6" y="149.7">2</text>
<text x="154.2" y="149.7">1</text>
<text x="161.8" y="149.7">2</text>
<text x="216.4" y="149.7">1</text>
<text x="224.1" y="149.7">2</text>
<text x="278.7" y="149.7">1</text>
<text x="286.3" y="149.7">2</text>
<text x="340.9" y="149.7">1</text>
<text x="348.5" y="149.7">2</text>
<text x="31" y="181.5">1</text>
<text x="38.6" y="181.5">2</text>
<text x="95.8" y="181.5">1</text>
<text x="103.4" y="181.5">2</text>
<text x="70.4" y="201.8">7</text>
<text x="37.4" y="205.6">1</text>
<text x="37.4" y="208.1">2</text>
<text x="69.8" y="209.4">10</text>
<text x="70.4" y="204.3">8</text>
<text x="70.4" y="206.9">9</text>
<text x="141.5" y="209.4">1</text>
<text x="166.9" y="208.1">4</text>
<text x="37.4" y="210.7">3</text>
<text x="37.4" y="213.2">4</text>
<text x="37.4" y="215.8">5</text>
<text x="69.8" y="212">11</text>
<text x="69.8" y="214.5">12</text>
<text x="141.5" y="212">2</text>
<text x="141.5" y="214.5">3</text>
<text x="166.9" y="210.7">5</text>
<text x="166.9" y="213.2">6</text>
<text x="166.9" y="215.8">7</text>
<text x="238" y="210.7">1</text>
<text x="238" y="213.2">2</text>
<text x="260.9" y="212">3</text>
<text x="330.7" y="212">1</text>
<text x="338.4" y="212">2</text>
<text x="37.4" y="218.3">6</text>
<text x="69.8" y="217">13</text>
<text x="69.8" y="219.6">14</text>
<text x="69.8" y="222.1">15</text>
<text x="25.9" y="242.4">1</text>
<text x="33.6" y="242.4">2</text>
<text x="86.9" y="242.4">1</text>
<text x="94.5" y="242.4">2</text>
<text x="146.6" y="241.2">1</text>
<text x="146.6" y="243.7">2</text>
<text x="172" y="241.2">3</text>
<text x="172" y="243.7">4</text>
<text x="226.6" y="241.2">1</text>
<text x="226.6" y="243.7">2</text>
<text x="252" y="241.2">3</text>
<text x="252" y="243.7">4</text>
<text x="25.9" y="278">1</text>
<text x="33.6" y="278">2</text>
<text x="78" y="278">1</text>
<text x="85.6" y="278">2</text>
<text x="130.1" y="278">1</text>
<text x="137.7" y="278">2</text>
<text x="180.9" y="278">1</text>
<text x="188.5" y="278">2</text>
</g>
</svg>
